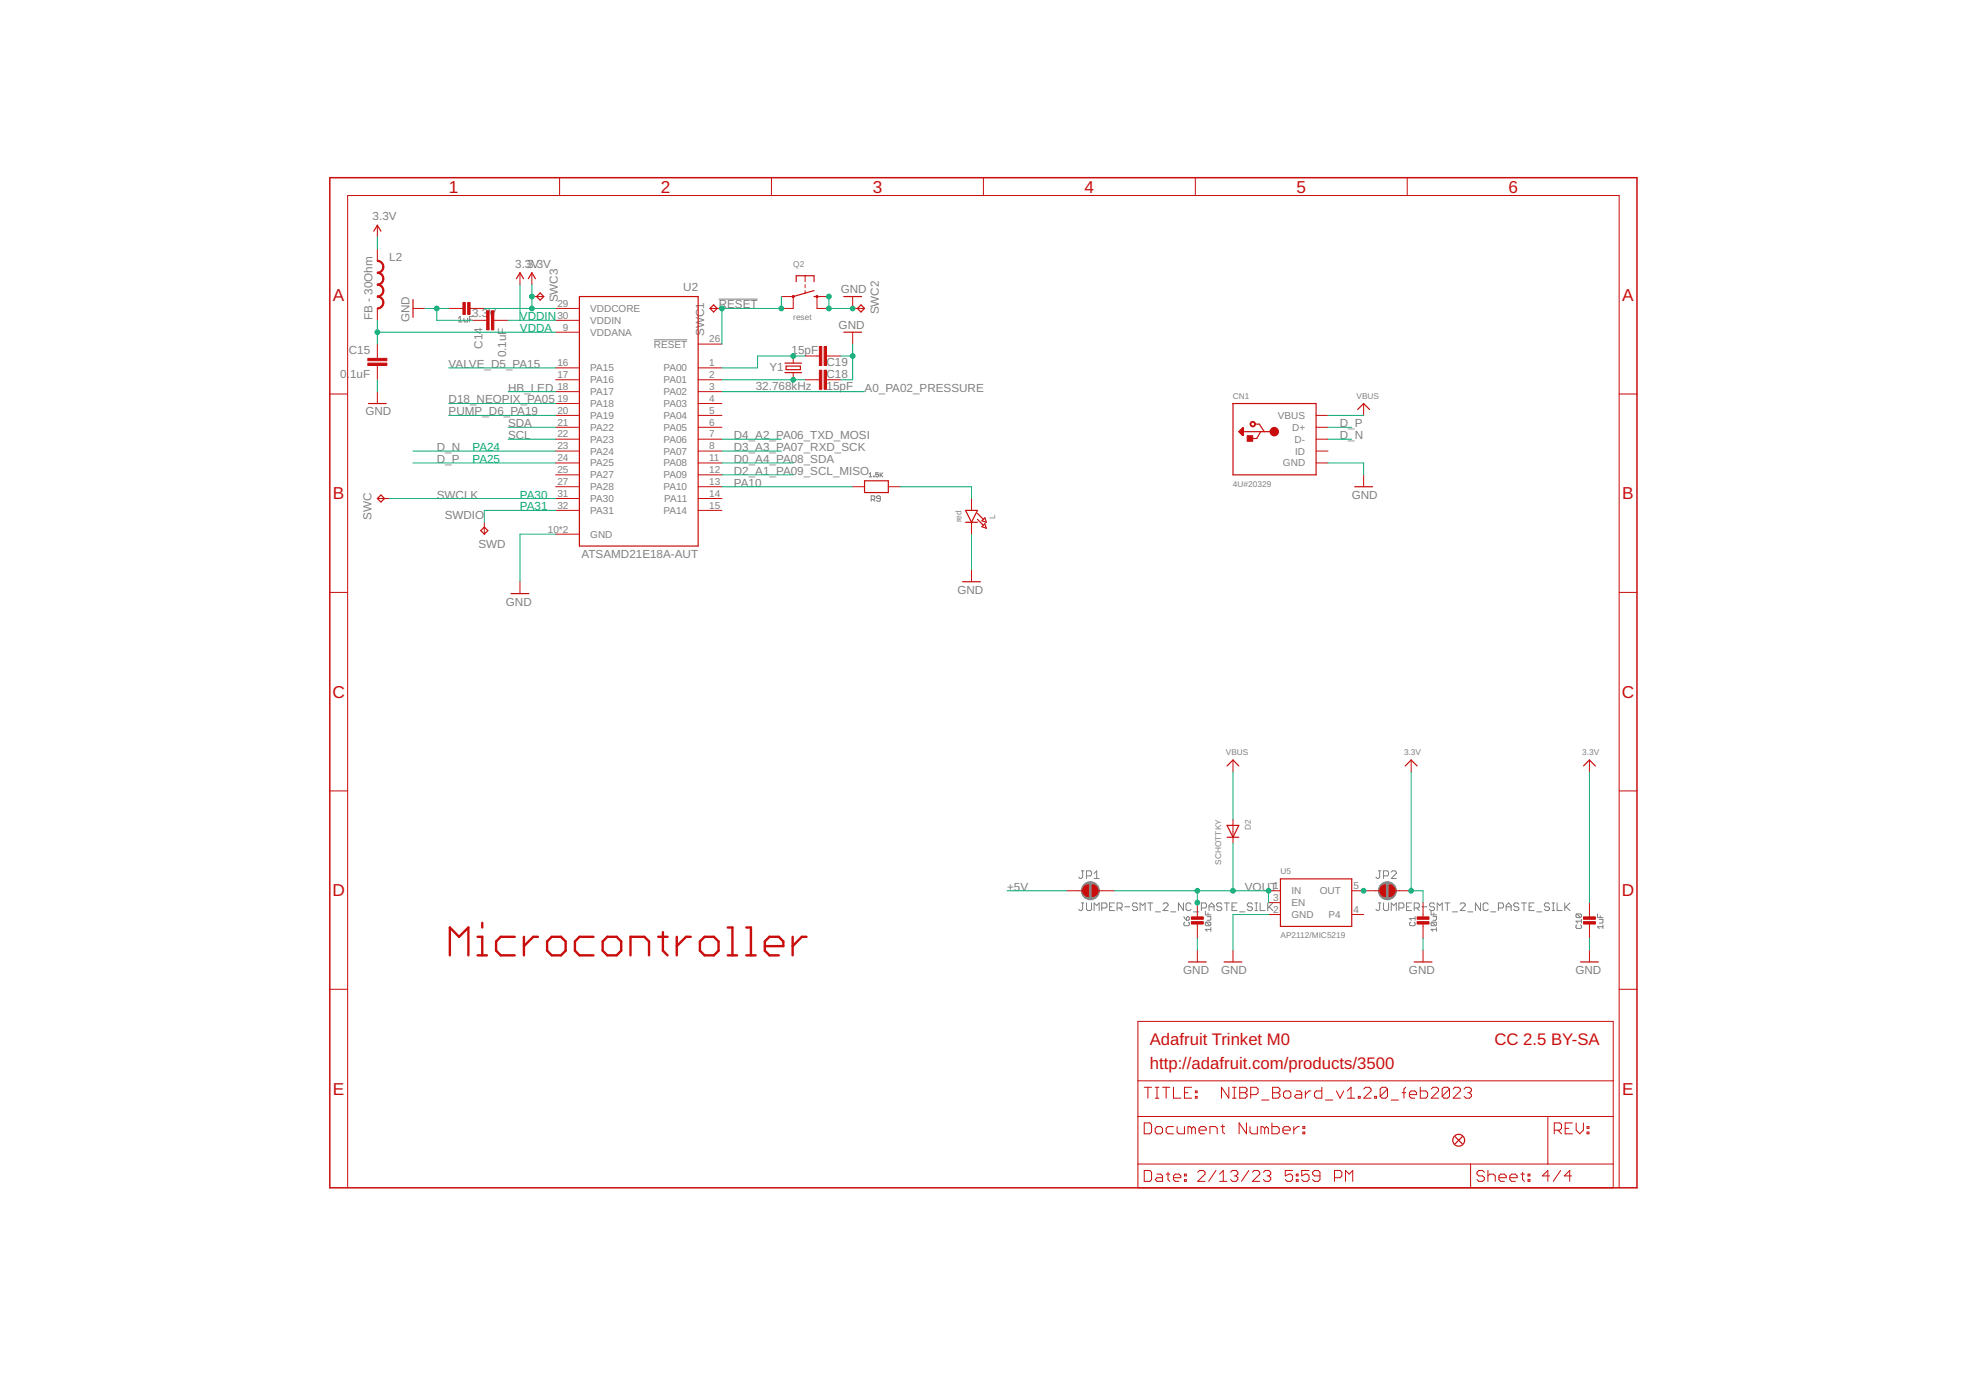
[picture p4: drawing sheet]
<svg xmlns="http://www.w3.org/2000/svg" width="420mm" height="297mm" viewBox="0 0 420 297" stroke-linecap="round" stroke-linejoin="round" font-family="sans-serif">
<g fill="none" stroke="#808080" stroke-width=".21">
<path d="M98 68l.4-.4v1.2M98 68.8h.7M99.1 68v.6l.2 .2h.6v-.8M100.3 68.2h.4M101.1 67.6h-.8v1.2M139.7 72.6h7.2M153.6 63.9h8.3M185.7 101.3l.3-.3v.9M185.7 101.9h.6M186.2 106.7h.6l.2-.2v-.3l-.2-.2h-.6v1.1M186.6 106.7l.4 .4M186.7 101.7l.1 .2z"/>
<path d="M187.7 101h-.5v.5l.4-.2 .1 .4-.1 .2-.4-.2M188.1 101v.9M188.1 106.5h-.5l-.3-.2 .3-.3h.3l.2 .2v.7l-.2 .2h-.3l-.3-.2M188.2 101.5l.5 .4M188.7 101l-.6 .6M231.1 193h.5M231.1 186.1h.5M231.4 193v1.3l-.3 .3h-.3l-.3-.3M231.4 186.1v1.4l-.3 .2h-.3l-.3-.2M232.2 193v1.3l.3 .3h.5l.3-.3v-1.3M232.2 187.2h.8l.3-.3v-.5l-.3-.3h-.8v1.6M233.8 194.6v-1.6l.6 .5 .5-.5v1.6"/>
<path d="M233.8 187.7h1.1M233.8 186.6l.6-.5v1.6M235.5 194h.8l.3-.2v-.6l-.3-.2h-.8v1.6M237.1 193.8h.5M238.2 193h-1.1v1.6h1.1M238.7 194h.8l.3-.2v-.6l-.3-.2h-.8v1.6M239.3 194l.5 .6M240.4 193.8h1.1M243.1 193.2l-.3-.2h-.5l-.3 .2v.3l.3 .3h.5l.3 .2v.3l-.3 .3h-.5l-.3-.3M243.6 194.6v-1.6l.6 .5 .5-.5v1.6M245.3 193h1.1M245.8 193v1.6"/>
<path d="M246.9 194.9h1.1M248.6 193.2l.2-.2h.6l.2 .2v.3l-1 1.1h1M250.2 194.9h1.1M252.9 193v1.6l-1.1-1.6v1.6M253 195.9l.6 .8M253.2 197.1l-.2 .2v.3l.2 .2h.8l.2-.2v-.3l-.2-.2M253.6 196.1l.4-.2 .2 .2v.4l-.2 .2h-.4zM254.6 193.2l-.3-.2h-.6l-.2 .2v1.1l.2 .3h.6l.3-.3M255.1 194.9h1.1M256.8 194h.8l.2-.2v-.6l-.2-.2h-.8v1.6M257.6 194.7v.8h1.2M257.8 197.1l-.2 .2v.3l.2 .2h.8"/>
<path d="M257.8 197.1h.8l.2 .2v.3l-.2 .2M257.8 197.1l.8 .7M258 195.9h.8v.6l-.2 .2h-.6M258.2 195.1v.4M258.4 193.8h1.1M258.4 194.6v-1.1l.5-.5 .6 .5v1.1M258.8 198.6h-1.2l.4 .4M258.8 198.2v.8M261.1 193.2l-.3-.2h-.5l-.3 .2v.3l.3 .3h.5l.3 .2v.3l-.3 .3h-.5l-.3-.3M261.7 193h1M262.2 193v1.6M263.3 193.8h.5"/>
<path d="M264.4 193h-1.1v1.6h1.1M264.9 194.9h1.1M267.7 193.2l-.3-.2h-.6l-.2 .2v.3l.2 .3h.6l.3 .2v.3l-.3 .3h-.6l-.2-.3M268.2 194.6h.6M268.2 193h.6M268.5 193v1.6M269.3 193v1.6h1.1M270.9 193v1.6M271.2 193.8l.8 .8M272 193l-1.1 1M294.6 193h.5M294.6 186.1h.5"/>
<path d="M294.9 193v1.3l-.3 .3h-.3l-.3-.3M294.9 186.1v1.4l-.3 .2h-.3l-.3-.2M295.7 193v1.3l.3 .3h.5l.3-.3v-1.3M295.7 187.2h.8l.3-.3v-.5l-.3-.3h-.8v1.6M297.3 194.6v-1.6l.6 .5 .5-.5v1.6M297.3 186.4l.3-.3h.5l.3 .3v.2l-1.1 1.1h1.1M299 194h.8l.2-.2v-.6l-.2-.2h-.8v1.6M300.6 193.8h.5M301.5 197.1l-.3 .2v.3l.3 .2h.7l.2-.2v-.3l-.2-.2M301.7 193h-1.1v1.6h1.1M302.2 194h.8l.3-.2v-.6l-.3-.2h-.8v1.6M302.4 195.9v.8"/>
<path d="M302.4 196.3h-1.2l.4 .4M302.8 194l.5 .6M303.9 193.8h1M305.8 194.7v.8h1.2M306 197.1h.8l.2 .2v.3l-.2 .2M306 197.1l-.2 .2v.3l.2 .2h.8M306 197.1l.8 .7M306.2 195.9h.8v.6l-.2 .2h-.6M306.4 195.1v.4M306.6 193.2l-.3-.2h-.5l-.3 .2v.3l.3 .3h.5l.3 .2v.3l-.3 .3h-.5l-.3-.3M307 198.6h-1.2l.4 .4M307 198.2v.8"/>
<path d="M307.1 194.6v-1.6l.6 .5 .5-.5v1.6M308.8 193h1.1M309.3 193v1.6M310.4 194.9h1.1M312.1 193.2l.2-.2h.6l.2 .2v.3l-1 1.1h1M313.7 194.9h1.1M316.4 193v1.6l-1.1-1.6v1.6M318.1 193.2l-.3-.2h-.6l-.2 .2v1.1l.2 .3h.6l.3-.3M318.6 194.9h1.1M320.2 194h.9l.2-.2v-.6l-.2-.2h-.9v1.6M321.9 193.8h1.1M321.9 194.6v-1.1l.5-.5 .6 .5v1.1"/>
<path d="M324.6 193.2l-.3-.2h-.5l-.3 .2v.3l.3 .3h.5l.3 .2v.3l-.3 .3h-.5l-.3-.3M325.1 193h1.1M325.7 193v1.6M326.8 193.8h.5M327.9 193h-1.1v1.6h1.1M328.4 194.9h1.1M331.1 193.2l-.2-.2h-.6l-.2 .2v.3l.2 .3h.6l.2 .2v.3l-.2 .3h-.6l-.2-.3M331.7 194.6h.5M331.7 193h.5M332 193v1.6M332.8 193v1.6h1.1M334.4 193v1.6"/>
<path d="M334.7 193.8l.8 .8M335.5 193l-1.1 1M337 195.3l-.2 .2v.4l.2 .2h.8M337 197.6l-.2 .2v.4l.2 .2h.8l.2-.2v-.4l-.2-.2M337 195.3h.8l.2 .2v.4l-.2 .2M337 195.3l.8 .8M338 196.5v.8M338 196.8h-1.2l.4 .5M341.4 195.3v.8h1.2M341.8 196.5h.8v.6l-.2 .2h-.6M342 195.7v.4M342.6 198h-1.2l.4 .4"/>
<path d="M342.6 197.6v.8"/>
</g>
<g fill="#808080" stroke="#808080" stroke-width=".21">
<circle cx="233" cy="190.4" r="1.93"/>
<circle cx="296.5" cy="190.4" r="1.93"/>
</g>
<g fill="none" stroke="#c90d0c" stroke-width=".51">
<path d="M103.1 197.2v1M141.7 199.2v4l1 1M155.5 198.2h1v6M159.5 198.2h1v6M96.1 204.2v-6l2 2 2-2v6M102.1 200.2h1v4M102.1 204.2h2M110 200.2h-3l-1 1v2l1 1h3M112 200.2v4M115 200.2h-1l-2 2M117.9 200.2h2l1 1v2l-1 1h-2l-1-1v-2zM126.8 200.2h-3l-.9 1v2l.9 1h3"/>
<path d="M129.8 200.2h2l1 1v2l-1 1h-2l-1-1v-2zM134.7 204.2v-4h3l1 1v3M140.7 200.2h2M144.6 200.2v4M147.6 200.2h-1l-2 2M150.6 200.2h2l1 1v2l-1 1h-2l-1-1v-2zM155.5 204.2h2M159.5 204.2h2M163.4 202.2h4v-1l-1-1h-2l-1 1v2l1 1h2M169.4 200.2v4M172.4 200.2h-1l-2 2"/>
</g>
<g fill="none" stroke="#c90d0c" stroke-width=".25">
<path d="M79.9 49.4l.7-1.3 .8 1.3M110.4 59.6l.7-1.3 .8 1.3M112.9 59.6l.8-1.3 .7 1.3M88.3 64v3.8M114.7 63.4l.7-.8 .8 .8-.8 .7zM123.8 63.4h25.4v53.3h-25.4zM152.5 65.2l.8 .7-.8 .8-.8-.8zM167.7 79.6h3.6M167.7 77.6h3.6M168 78.2h3v.8h-3zM170.2 60.2v-1.3h3.8v1.3M174 63.4h.6"/>
<path d="M174 62.1l-4.5 1.3M180.3 63.4h3.8M180.3 71h3.8M183.2 65.9l.8-.7 .8 .7-.8 .8zM78.7 86.2h3.8M263.5 86.2h17.8v15.3h-17.8v-15.3M264.9 92.2l.4-.4v.8l-.2-.4M265.5 91.4h.2v1.6h-.2l-.8-.8zM265.5 91.4v1.4M265.7 92.2h6.6M268.1 90.6h1l1.1 1.6M269.4 92.2l-.8 1.5h-1.2"/>
<path d="M290.2 87.5l1.2-1.3 1.3 1.3M81.4 105.8l.8 .7-.8 .8-.8-.8zM102.7 113.4l.8-.8 .8 .8-.8 .8zM184.8 102.7h5v2.6h-5zM206.4 109.1h2.5l-1.3 2.5zM206.4 111.6h2.5M208.9 111l1.3 1.2M208.9 109.7l1.3 1.3M209.8 111.3l.7-.6 .3 .9zM209.8 112.6l.7-.7 .3 1zM289.5 104h3.8M109.2 126.9h3.8"/>
<path d="M205.7 124.3h3.8M262.2 176.4h2.6l-1.3 2.5zM262.2 178.9h2.6M262.2 163.7l1.3-1.3 1.3 1.3M300.3 163.7l1.3-1.3 1.3 1.3M338.4 163.7l1.3-1.3 1.3 1.3M273.6 187.8h15.3v10.2h-15.3zM254 205.6h3.8M261.6 205.6h3.8M302.2 205.6h3.8M337.8 205.6h3.8M311 242.9l1.5 1.5"/>
<path d="M312.5 242.9l-1.5 1.5"/>
<circle cx="311.7" cy="243.7" r="1.27"/>
</g>
<g fill="none" stroke="#c90d0c" stroke-width=".21">
<path d="M119.6 38v3.8M164.9 38v3.8M210.2 38v3.8M255.5 38v3.8M300.7 38v3.8M80.6 48.1v2.6M80.6 53.2v2.6M111.1 58.3v2.5M113.7 58.3v2.5M172.1 58.9v1.3M80.6 65.9v2.6M80.6 73.5v3.1"/>
<path d="M80.6 78.1v3.1M88.3 65.9h2.5M95.9 65.9h3.3M100.2 65.9h3.3M101 68.5h3M105.5 68.5h3.1M113.7 63.4h2.5M118.7 65.9h5.1M118.7 78.6h5.1M118.7 71h5.1M118.7 68.5h5.1M149.2 78.6h5.1"/>
<path d="M149.2 73.5h5.1M151.7 65.9h2.6M167 63.4h2.5v2.5h-2.5M169.5 76.1v1.5M169.5 79.6v1.6M172.1 60.8v.7M172.1 62.1v.6M172.1 76.1h3M176.6 76.1h3.1M177.1 63.4h-2.5v2.5h2.5M182.2 63.4v2.5h2.6M182.2 71v2.5"/>
<path d="M70.5 84.2h3.8M80.6 83.7v2.5M118.7 91.3h5.1M118.7 93.9h5.1M118.7 88.8h5.1M118.7 98.9h5.1M118.7 96.4h5.1M118.7 81.2h5.1M118.7 83.7h5.1M118.7 86.2h5.1M149.2 91.3h5.1M149.2 93.9h5.1"/>
<path d="M149.2 88.8h5.1M149.2 98.9h5.1M149.2 96.4h5.1M149.2 81.2h5.1M149.2 83.7h5.1M149.2 86.2h5.1M172.1 81.2h3M176.6 81.2h3.1M281.3 91.3h2.5M281.3 93.9h2.5M281.3 88.8h2.5M281.3 98.9h2.5"/>
<path d="M281.3 96.4h2.5M291.4 86.2v2.6M346 84.2h3.8M80.6 106.5h2.6M103.5 111.6v2.6M118.7 106.5h5.1M118.7 104h5.1M118.7 101.5h5.1M118.7 109.1h5.1M118.7 114.2h5.1M149.2 106.5h5.1M149.2 104h5.1"/>
<path d="M149.2 101.5h5.1M149.2 109.1h5.1M182.2 104h2.6M189.8 104h2.6M207.6 106.5v2.6M207.6 111.6v2.6M291.4 101.5v2.5M70.5 126.6h3.8M111.1 124.3v2.6M207.6 121.8v2.5M346 126.6h3.8M70.5 169h3.8"/>
<path d="M263.5 162.4v2.6M263.5 175.1v5.1M301.6 162.4v2.6M339.7 162.4v2.6M346 169h3.8M227.9 190.4h3.5M234.7 190.4h3.4M255.9 192.9v3.3M255.9 197.2v3.3M271.1 190.4h2.5M271.1 192.9h2.5M271.1 195.4h2.5"/>
<path d="M288.9 190.4h6M288.9 195.4h2.5M298.2 190.4h3.4M304.1 192.9v3.3M304.1 197.2v3.3M339.7 192.9v3.3M339.7 197.2v3.3M70.5 211.4h3.8M243.2 218.3h101.6v35.5h-101.6zM255.9 203.1v2.5M263.5 203.1v2.5M304.1 203.1v2.5"/>
<path d="M339.7 203.1v2.5M346 211.4h3.8M243.2 238.6h101.6M243.2 231h101.6M244.5 240h1.2l.4 .3v1.6l-.4 .4h-1.2zM244.5 232.3h1.6M245.3 232.3v2.4M246.9 232.3h.8M246.9 234.7h.8M247.3 232.3v2.4M248.5 232.3h1.5M249.2 232.3v2.4"/>
<path d="M250.8 232.3v2.4h1.5M253.1 233.5h.8M254.7 232.3h-1.6v2.4h1.6M255.5 233.1h.3v.4h-.3zM255.5 234.3h.3v.4h-.3zM262.6 232.3v2.4l-1.6-2.4v2.4M263.4 232.3h.8M263.4 234.7h.8M263.8 232.3v2.4M264.9 232.3h1.2l.4 .4v.4l-.4 .4 .4 .4v.4l-.4 .4h-1.2zM264.9 233.5h1.2M266.4 240v2.3l-1.6-2.3v2.3"/>
<path d="M267.3 233.9h1.2l.4-.4v-.8l-.4-.4h-1.2v2.4M269.6 235.1h1.6M271.8 240v2.3h1.2l.4-.4v-.8l-.4-.4h-1.2M272 232.3h1.1l.4 .4v.4l-.4 .4 .4 .4v.4l-.4 .4h-1.1zM272 233.5h1.1M274.3 233.5l.4-.4h.8l.4 .4v.8l-.4 .4h-.8l-.4-.4zM277 233.1h.8l.4 .4v1.2h-1.2l-.4-.4 .4-.4h1.2M279 233.1v1.6M280.2 233.1h-.4l-.8 .8M282.5 232.3v2.4h-1.2l-.4-.4v-.8l.4-.4h1.2M283.3 235.1h1.5M285.6 233.1l.8 1.6 .8-1.6"/>
<path d="M288 234.7h1.5M288 233.1l.7-.8v2.4M290.3 234.3h.4v.4h-.4zM291.5 232.7l.3-.4h.8l.4 .4v.4l-1.5 1.6h1.5M293.8 234.3h.4v.4h-.4zM296.5 232.7l-.4-.4h-.7l-.4 .4v1.6M296.5 232.7v1.6l-.4 .4h-.7l-.4-.4M296.5 232.7l-1.5 1.6M297.3 235.1h1.6M299.6 233.5h.8M300.4 232.3l-.4 .4v2M301.2 233.9h1.5v-.4l-.3-.4h-.8l-.4 .4v.8l.4 .4h.8"/>
<path d="M303.5 232.3v2.4h1.2l.4-.4v-.8l-.4-.4h-1.2M305.9 232.7l.4-.4h.7l.4 .4v.4l-1.5 1.6h1.5M309.8 232.7l-.4-.4h-.8l-.4 .4v1.6M309.8 232.7v1.6l-.4 .4h-.8l-.4-.4M309.8 232.7l-1.6 1.6M310.6 232.7l.3-.4h.8l.4 .4v.4l-1.5 1.6h1.5M312.9 232.7l.4-.4h.7l.5 .4v.4l-.5 .4M313.7 233.5h.3M314 233.5l.5 .4v.4l-.5 .4h-.7l-.4-.4M330.8 238.6v10.2M336.1 240h-1.6v2.3h1.6M336.8 240v1.5l.8 .8 .8-.8v-1.5"/>
<path d="M74.3 253.8v-212h271.7v212M243.2 248.8h101.6M244.5 250.1h1.2l.4 .4v1.6l-.4 .4h-1.2zM247.3 250.9h.8l.4 .4v1.2h-1.2l-.4-.4 .4-.4h1.2M247.3 240.7h.8l.4 .4v.8l-.4 .4h-.8l-.4-.4v-.8zM249.2 250.9h.8M249.6 250.5v1.6l.4 .4M250.8 251.7h1.5v-.4l-.4-.4h-.7l-.4 .4v.8l.4 .4h.7M250.8 240.7h-1.2l-.4 .4v.8l.4 .4h1.2M251.6 240.7v1.2l.3 .4h1.2v-1.6M253.1 252.1h.4v.4h-.4zM253.1 250.9h.4v.4h-.4z"/>
<path d="M254.7 241.1l.4-.4 .4 .4v1.2M254.7 241.1l-.4-.4h-.4v1.6M254.7 241.1v1.2M256 250.5l.4-.4h.8l.3 .4v.4l-1.5 1.6h1.5M256.2 241.5h1.6v-.4l-.4-.4h-.8l-.4 .4v.8l.4 .4h.8M258.6 242.3v-1.6h1.2l.3 .4v1.2M259.9 250.1l-1.6 2.4M260.6 252.5h1.6M260.6 250.9l.8-.8v2.4M260.9 240.7h.8M261.3 240.3v1.6l.4 .4M263 250.5l.4-.4h.8l.3 .4v.4l-.3 .4"/>
<path d="M263.8 251.3h.4M264.2 251.3l.3 .4v.4l-.3 .4h-.8l-.4-.4M266.9 250.1l-1.6 2.4M267.1 240.7v1.2l.4 .4h1.2v-1.6M267.7 250.5l.4-.4h.7l.4 .4v.4l-1.5 1.6h1.5M270 250.5l.4-.4h.8l.4 .4v.4l-.4 .4M270.3 241.1l-.4-.4h-.4v1.6M270.3 241.1v1.2M270.3 241.1l.4-.4 .4 .4v1.2M270.8 251.3h.4M271.2 251.3l.4 .4v.4l-.4 .4h-.8l-.4-.4M274.2 241.5h1.5v-.4l-.4-.4h-.7l-.4 .4v.8l.4 .4h.7"/>
<path d="M276.2 250.1h-1.5v1.2l.8-.4h.3l.4 .4v.8l-.4 .4h-.7l-.4-.4M276.5 240.7v1.6M277 252.1h.4v.4h-.4zM277 250.9h.4v.4h-.4zM277.7 240.7h-.4l-.8 .8M278.4 241.9h.4v.4h-.4zM278.4 240.7h.4v.4h-.4zM279.8 250.1h-1.6v1.2l.8-.4h.4l.4 .4v.8l-.4 .4h-.8l-.4-.4M282.1 251.3h-1.2l-.4-.4v-.4l.4-.4h.8l.4 .4v1.6l-.4 .4h-.8l-.4-.4M285.2 251.7h1.2l.4-.4v-.8l-.4-.4h-1.2v2.4M287.5 252.5v-2.4l.8 .8 .8-.8v2.4M314.3 248.8v5"/>
<path d="M317.2 250.5l-.4-.4h-.8l-.3 .4v.4l.3 .4h.8l.4 .4v.4l-.4 .4h-.8l-.3-.4M318 251.3l.4-.4h.8l.4 .4v1.2M318 250.1v2.4M320.3 251.7h1.6v-.4l-.4-.4h-.8l-.4 .4v.8l.4 .4h.8M322.7 251.7h1.5v-.4l-.4-.4h-.7l-.4 .4v.8l.4 .4h.7M325 250.9h.8M325.4 250.5v1.6l.4 .4M326.6 252.1h.4v.4h-.4zM326.6 250.9h.4v.4h-.4zM331.2 251.3h-1.6l1.2-1.2v2.4M332.2 241.5h1.1l.4-.4v-.8l-.4-.3h-1.1v2.3M333 241.5l.7 .8"/>
<path d="M333.5 250.1l-1.5 2.4M334.5 241.1h.8M335.9 251.3h-1.6l1.2-1.2v2.4M339.2 241.9h.4v.4h-.4zM339.2 240.7h.4v.4h-.4z"/>
</g>
<path d="M70.5 38h279.3v215.8h-279.3z" fill="none" stroke="#c90d0c" stroke-width=".32"/>
<g fill="#c90d0c" stroke="#c90d0c" stroke-width=".21">
<path d="M302.9 197h2.5v.5h-2.5z"/>
<path d="M302.9 195.9h2.5v.5h-2.5z"/>
<path d="M254.6 197h2.6v.5h-2.6z"/>
<path d="M254.6 195.9h2.6v.5h-2.6z"/>
<path d="M266.5 93.1h1.2v1.2h-1.2z"/>
<path d="M338.4 197h2.6v.5h-2.6z"/>
<path d="M338.4 195.9h2.6v.5h-2.6z"/>
<path d="M98.9 64.6h.5v2.6h-.5z"/>
<path d="M99.9 64.6h.6v2.6h-.6z"/>
<path d="M105 66.4h.5v4.1h-.5z"/>
<path d="M104 66.4h.5v4.1h-.5z"/>
<path d="M78.6 77.6h4.1v.5h-4.1z"/>
<path d="M78.6 76.6h4.1v.5h-4.1z"/>
<path d="M175.1 79.1h.5v4.1h-.5z"/>
<path d="M176.1 79.1h.5v4.1h-.5z"/>
<path d="M176.1 74h.5v4.1h-.5z"/>
<path d="M175.1 74h.5v4.1h-.5z"/>
</g>
<g fill="none" stroke="#c90d0c" stroke-width="1">
<circle cx="267.7" cy="90.6" r=".19"/>
<circle cx="272.3" cy="92.2" r=".51"/>
</g>
<g fill="none" stroke="#c90d0c" stroke-width=".42">
<circle cx="169.5" cy="63.4" r=".13"/>
<circle cx="174.6" cy="63.4" r=".13"/>
</g>
<g fill="#c90d0c" stroke="#c90d0c" stroke-width=".21">
<path d="M80.6 55.6a1.37 1.37 0 0 1 1.4 1.4h-.2l-.1-.5-.3-.4-.8-.2z" fill-rule="evenodd"/>
<path d="M80.6 58.2l.8-.3 .3-.4 .1-.5h.2a1.37 1.37 0 0 1-1.4 1.4z" fill-rule="evenodd"/>
<path d="M80.6 58.2a1.37 1.37 0 0 1 1.4 1.4h-.2l-.1-.5-.3-.4-.8-.3z" fill-rule="evenodd"/>
<path d="M80.6 60.7l.8-.2 .3-.5 .1-.4h.2a1.37 1.37 0 0 1-1.4 1.4z" fill-rule="evenodd"/>
<path d="M80.6 60.7a1.37 1.37 0 0 1 1.4 1.4h-.2l-.1-.5-.3-.4-.8-.2z" fill-rule="evenodd"/>
<path d="M80.6 63.2l.8-.2 .3-.4 .1-.5h.2a1.37 1.37 0 0 1-1.4 1.4z" fill-rule="evenodd"/>
<path d="M80.6 63.2a1.37 1.37 0 0 1 1.4 1.4h-.2l-.1-.5-.3-.3-.8-.3z" fill-rule="evenodd"/>
<path d="M80.6 65.8l.8-.3 .3-.4 .1-.5h.2a1.37 1.37 0 0 1-1.4 1.4z" fill-rule="evenodd"/>
<path d="M233.4 189.1a1.27 1.27 0 0 1 1.3 1.3 1.27 1.27 0 0 1-1.3 1.2z" fill-rule="evenodd"/>
<path d="M231.7 189.5l.5-.4h.4v2.5a1.26 1.26 0 0 1-1.1-.7 1.26 1.26 0 0 1 .2-1.4z" fill-rule="evenodd"/>
<path d="M296.9 189.1a1.27 1.27 0 0 1 1.3 1.3 1.27 1.27 0 0 1-1.3 1.2z" fill-rule="evenodd"/>
<path d="M295.2 189.5l.5-.4h.4v2.5a1.27 1.27 0 0 1-1.1-.7 1.27 1.27 0 0 1 .2-1.4z" fill-rule="evenodd"/>
</g>
<g fill="none" stroke="#0dab76" stroke-width=".21">
<path d="M80.6 50.7v2.5M80.6 68.5v5M80.6 71h38.1M90.8 65.9h5.1M93.3 65.9v2.6h7.7M95.9 78.6h22.8M103.5 65.9h15.2M108.6 68.5h10.1M111.1 60.8v7.7M113.7 60.8v5.1M167 63.4v2.5h-12.7v7.6M172.1 76.1h-10.2v2.5h-7.6"/>
<path d="M177.1 63.4v2.5h5.1M179.7 76.1h2.5M182.2 73.5v7.7h-2.5M80.6 81.2v2.5M88.3 98.9h30.4M88.3 96.4h30.4M95.9 88.8h22.8M95.9 86.2h22.8M108.6 91.3h10.1M108.6 93.9h10.1M108.6 83.7h10.1M154.3 98.9h15.2"/>
<path d="M154.3 81.2h17.8M154.3 96.4h12.7M154.3 93.9h12.7M154.3 83.7h30.5M283.8 98.9h7.6v2.6M283.8 91.3h5.1M283.8 93.9h5.1M283.8 88.8h7.6M83.2 106.5h35.5M118.7 114.2h-7.6v10.1M118.7 109.1h-15.2v2.5M154.3 104h27.9"/>
<path d="M154.3 101.5h15.2M192.4 104h15.2v2.5M207.6 114.2v7.6M263.5 165v10.1M301.6 165v25.4h2.5v2.5M339.7 165v27.9M215.2 190.4h12.7M238.1 190.4h33v2.5M255.9 190.4v2.5M263.5 180.2v10.2M271.1 195.4h-7.6v7.7M255.9 200.5v2.6"/>
<path d="M304.1 200.5v2.6M339.7 200.5v2.6"/>
</g>
<g fill="#0dab76" stroke="#0dab76" stroke-width=".21">
<circle cx="177.1" cy="63.4" r=".51"/>
<circle cx="177.1" cy="65.9" r=".51"/>
<circle cx="182.2" cy="65.9" r=".51"/>
<circle cx="93.3" cy="65.9" r=".51"/>
<circle cx="182.2" cy="76.1" r=".51"/>
<circle cx="263.5" cy="190.4" r=".51"/>
<circle cx="255.9" cy="192.9" r=".51"/>
<circle cx="271.1" cy="190.4" r=".51"/>
<circle cx="255.9" cy="190.4" r=".51"/>
<circle cx="167" cy="65.9" r=".51"/>
<circle cx="154.3" cy="65.9" r=".51"/>
<circle cx="113.7" cy="65.9" r=".51"/>
<circle cx="113.7" cy="63.4" r=".51"/>
<circle cx="301.6" cy="190.4" r=".51"/>
<circle cx="80.6" cy="71" r=".51"/>
<circle cx="169.5" cy="81.2" r=".51"/>
<circle cx="169.5" cy="76.1" r=".51"/>
<circle cx="291.4" cy="190.4" r=".51"/>
</g>
<g font-size="3.7" fill="#c90d0c">
<text x="95.9" y="41.2">1</text>
<text x="141.2" y="41.2">2</text>
<text x="186.5" y="41.2">3</text>
<text x="231.8" y="41.2">4</text>
<text x="277.1" y="41.2">5</text>
<text x="322.4" y="41.2">6</text>
<text x="71.2" y="64.3">A</text>
<text x="346.7" y="64.3">A</text>
<text x="71.2" y="106.7">B</text>
<text x="346.7" y="106.7">B</text>
<text x="71.1" y="149.1">C</text>
<text x="346.6" y="149.1">C</text>
<text x="71.1" y="191.5">D</text>
<text x="346.6" y="191.5">D</text>
<text x="71.2" y="233.9">E</text>
<text x="346.7" y="233.9">E</text>
</g>
<g font-size="3.6" fill="#c90d0c">
<text x="245.7" y="223.4">Adafruit Trinket M0</text>
<text x="319.4" y="223.4">CC 2.5 BY-SA</text>
<text x="245.7" y="228.4">http://adafruit.com/products/3500</text>
</g>
<g font-size="2.5" fill="#808080">
<text x="79.6" y="47.1">3.3V</text>
<text x="83.2" y="55.8">L2</text>
<text x="110.1" y="57.3">3.3V</text>
<text x="114" y="57.3">.3V</text>
<text x="119.2" y="64.6" transform="rotate(-90 119.2 64.6)">SWC3</text>
<text x="146" y="62.1">U2</text>
<text x="153.6" y="65.9">RESET</text>
<text x="179.7" y="62.6">GND</text>
<text x="79.6" y="68.5" transform="rotate(-90 79.6 68.5)">FB - 30Ohm</text>
<text x="87.5" y="68.9" transform="rotate(-90 87.5 68.9)">GND</text>
<text x="100.9" y="67.7">3.3</text>
<text x="104.4" y="67.7">V</text>
<text x="150.5" y="71.9" transform="rotate(-90 150.5 71.9)">SWC1</text>
<text x="179.2" y="70.2">GND</text>
<text x="187.8" y="67.2" transform="rotate(-90 187.8 67.2)">SWC2</text>
<text x="74.5" y="75.7">C15</text>
<text x="103.1" y="74.5" transform="rotate(-90 103.1 74.5)">C14</text>
<text x="108.2" y="76.4" transform="rotate(-90 108.2 76.4)">0.1uF</text>
<text x="169.2" y="75.7">15pF</text>
<text x="72.7" y="80.8">0.</text>
<text x="74.8" y="80.8">1uF</text>
<text x="95.9" y="78.6">VALVE_D5_PA15</text>
<text x="108.6" y="83.7">HB_LED</text>
<text x="161.5" y="83.4">32.768kHz</text>
<text x="164.4" y="79.4">Y1</text>
<text x="176.6" y="83.3">15pF</text>
<text x="176.6" y="80.8">C18</text>
<text x="176.6" y="78.2">C19</text>
<text x="184.8" y="83.7">A0_PA02_PRESSURE</text>
<text x="78.1" y="88.8">GND</text>
<text x="95.9" y="86.2">D18_NEOPIX_PA05</text>
<text x="95.9" y="88.8">PUMP_D6_PA19</text>
<text x="108.6" y="93.8">SCL</text>
<text x="108.6" y="91.3">SDA</text>
<text x="156.8" y="93.8">D4_A2_PA06_TXD_MOSI</text>
<text x="286.3" y="91.3">D_P</text>
<text x="286.3" y="93.8">D_N</text>
<text x="93.3" y="98.9">D_P</text>
<text x="93.3" y="96.4">D_N</text>
<text x="156.8" y="98.9">D0_A4_PA08_SDA</text>
<text x="156.8" y="96.4">D3_A3_PA07_RXD_SCK</text>
<text x="156.8" y="101.5">D2_A1_PA09_SCL_MISO</text>
<text x="93.3" y="106.5">SWCLK</text>
<text x="156.8" y="104">PA10</text>
<text x="288.9" y="106.5">GND</text>
<text x="79.4" y="111.1" transform="rotate(-90 79.4 111.1)">SWC</text>
<text x="95" y="110.9">SWDIO</text>
<text x="102.2" y="117.2">SWD</text>
<text x="124.3" y="119.2">ATSAMD21E18A-AUT</text>
<text x="108.1" y="129.4">GND</text>
<text x="204.6" y="126.9">GND</text>
<text x="215.2" y="190.3">+5V</text>
<text x="266" y="190.3">VOUT</text>
<text x="252.9" y="208.1">GND</text>
<text x="261" y="208.1">GND</text>
<text x="301.1" y="208.1">GND</text>
<text x="336.7" y="208.1">GND</text>
</g>
<g font-size="2.5" fill="#0dab76">
<text x="111.1" y="71">VDDA</text>
<text x="111.1" y="68.5">VDDIN</text>
<text x="101" y="96.4">PA24</text>
<text x="101" y="98.9">PA25</text>
<text x="111.1" y="106.5">PA30</text>
<text x="111.1" y="109.1">PA31</text>
</g>
<g font-size="2.1" fill="#808080">
<text x="119.1" y="65.6">29</text>
<text x="119.1" y="68.1">30</text>
<text x="120.3" y="70.6">9</text>
<text x="126.2" y="71.8">VDDANA</text>
<text x="126.2" y="69.2">VDDIN</text>
<text x="126.2" y="66.7">VDDCORE</text>
<text x="139.7" y="74.3">RESET</text>
<text x="151.5" y="73.2">26</text>
<text x="119.1" y="78.3">16</text>
<text x="119.1" y="80.8">17</text>
<text x="119.1" y="83.3">18</text>
<text x="126.2" y="79.4">PA15</text>
<text x="126.2" y="81.9">PA16</text>
<text x="141.8" y="79.4">PA00</text>
<text x="141.8" y="81.9">PA01</text>
<text x="151.5" y="78.3">1</text>
<text x="151.5" y="80.8">2</text>
<text x="151.5" y="83.3">3</text>
<text x="119.1" y="85.9">19</text>
<text x="119.1" y="88.4">20</text>
<text x="126.2" y="84.4">PA17</text>
<text x="126.2" y="87">PA18</text>
<text x="126.2" y="89.5">PA19</text>
<text x="141.8" y="84.4">PA02</text>
<text x="141.8" y="87">PA03</text>
<text x="141.8" y="89.5">PA04</text>
<text x="151.5" y="85.9">4</text>
<text x="151.5" y="88.4">5</text>
<text x="273.1" y="89.5">VBUS</text>
<text x="119.1" y="90.9">21</text>
<text x="119.1" y="93.5">22</text>
<text x="126.2" y="92.1">PA22</text>
<text x="126.2" y="94.6">PA23</text>
<text x="141.8" y="92.1">PA05</text>
<text x="141.8" y="94.6">PA06</text>
<text x="151.5" y="90.9">6</text>
<text x="151.5" y="93.5">7</text>
<text x="276.1" y="92.1">D+</text>
<text x="276.7" y="94.6">D-</text>
<text x="119.1" y="96">23</text>
<text x="119.1" y="98.6">24</text>
<text x="119.1" y="101.1">25</text>
<text x="126.2" y="97.1">PA24</text>
<text x="126.2" y="99.7">PA25</text>
<text x="141.8" y="97.1">PA07</text>
<text x="141.8" y="99.7">PA08</text>
<text x="151.5" y="96">8</text>
<text x="151.5" y="98.6">11</text>
<text x="151.5" y="101.1">12</text>
<text x="274.2" y="99.7">GND</text>
<text x="276.8" y="97.1">ID</text>
<text x="119.1" y="103.6">27</text>
<text x="119.1" y="106.2">31</text>
<text x="126.2" y="102.2">PA27</text>
<text x="126.2" y="104.8">PA28</text>
<text x="126.2" y="107.3">PA30</text>
<text x="141.8" y="102.2">PA09</text>
<text x="141.8" y="104.8">PA10</text>
<text x="142" y="107.3">PA11</text>
<text x="151.5" y="103.6">13</text>
<text x="151.5" y="106.2">14</text>
<text x="117.1" y="113.8">10*2</text>
<text x="119.1" y="108.7">32</text>
<text x="126.2" y="109.8">PA31</text>
<text x="141.8" y="109.8">PA14</text>
<text x="151.5" y="108.7">15</text>
<text x="126.2" y="114.9">GND</text>
<text x="272.1" y="190">1</text>
<text x="276" y="191.1">IN</text>
<text x="282" y="191.1">OUT</text>
<text x="289.2" y="190">5</text>
<text x="272.1" y="192.5">3</text>
<text x="272.1" y="195.1">2</text>
<text x="276" y="193.6">EN</text>
<text x="276" y="196.2">GND</text>
<text x="283.9" y="196.2">P4</text>
<text x="289.2" y="195.1">4</text>
</g>
<g font-size="1.8" fill="#808080">
<text x="169.5" y="57">Q2</text>
<text x="169.5" y="68.5">reset</text>
<text x="263.5" y="85.2">CN1</text>
<text x="289.9" y="85.2">VBUS</text>
<text x="263.5" y="104">4U#20329</text>
<text x="205.5" y="111.6" transform="rotate(-90 205.5 111.6)">red</text>
<text x="212.7" y="110.9" transform="rotate(-90 212.7 110.9)">L</text>
<text x="262" y="161.4">VBUS</text>
<text x="300.1" y="161.4">3.3V</text>
<text x="338.2" y="161.4">3.3V</text>
<text x="267.3" y="177.4" transform="rotate(-90 267.3 177.4)">D2</text>
<text x="261" y="184.8" transform="rotate(-90 261 184.8)">SCHOTTKY</text>
<text x="273.7" y="186.8">U5</text>
<text x="273.7" y="200.5">AP2112/MIC5219</text>
</g>
</svg>
